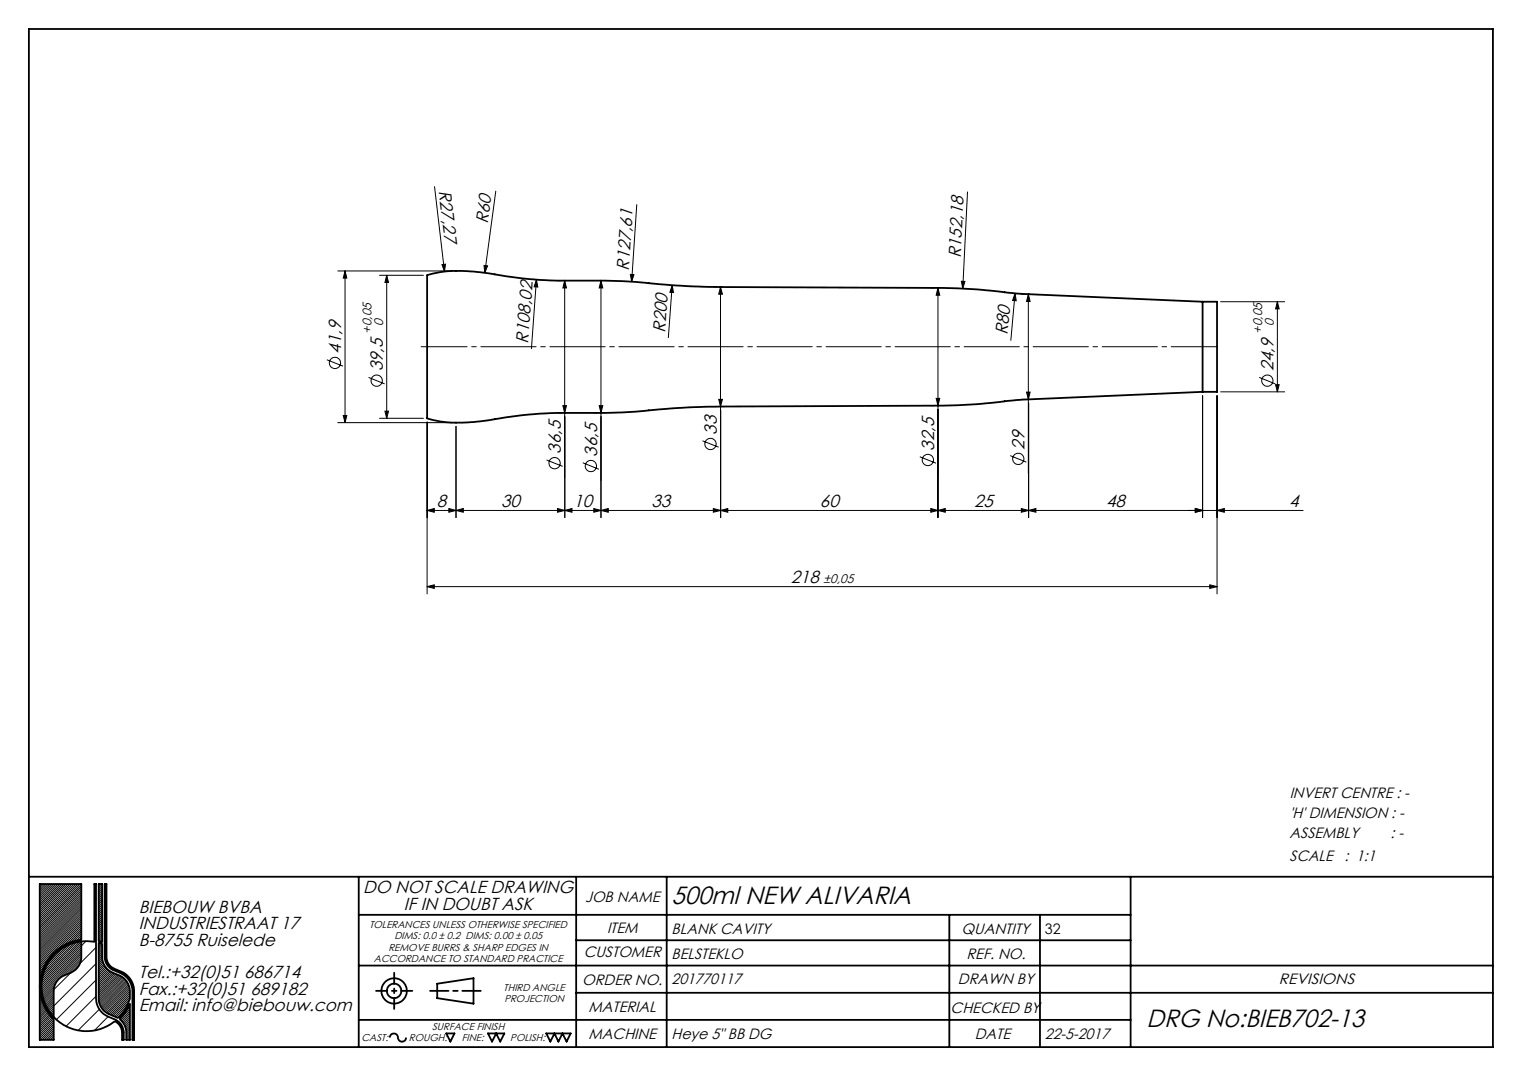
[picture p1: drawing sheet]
<svg xmlns="http://www.w3.org/2000/svg" width="420mm" height="297mm" viewBox="0 0 420 297" stroke-linecap="round" stroke-linejoin="round" font-family="sans-serif">
<g fill="none" stroke="#000" stroke-width=".5">
<path d="M8 8h404v281h-404zM331.9 83.3l-51.4-2.3a166.2 166.2 0 0 0-21.7-1.5l-59.9-.3a280.4 280.4 0 0 1-25.9-1.5l-17.1-.2a128.4 128.4 0 0 1-23.4-2.4 30.6 30.6 0 0 0-14.6 1v39.2a4.1 4.1 0 0 0 2.6 .8 51.3 51.3 0 0 0 19.2-.9l6.5-.8 5.4-.4h14.2a204.3 204.3 0 0 0 20.9-1.4l12.2-.4 59.9-.2a224.1 224.1 0 0 0 23.4-1.7l49.7-2.1M331.9 83.3v24.9M331.9 83.3h3.9v24.9h-3.9M8 242h404M11 244h11.4v15.4a12.9 12.9 0 0 0-10.7 8.6 12.9 12.9 0 0 0 3.1 13.4v5.6h-3.8zM22.4 259.9v4.2a4.7 4.7 0 0 1-2.9 4.4l-1.8 .7a4.7 4.7 0 0 0-2.9 4.4v7.1M26 244h.5v31.6a5.6 5.6 0 0 0 3.4 5l1.7 .8a4 4 0 0 1 2.5 3.7v1.9h-.4v-1.9l-.3-1.4-.6-1-1.1-.8a12.4 12.4 0 0 1-19.8-6.6 12.4 12.4 0 0 1 14.1-15.3zM27.2 244h1v16l-1-.3zM28.9 244h.5v20.7l.2 .8 .8 1.1 1.2 .8 1.7 .7a5.9 5.9 0 0 1 3.7 5.5v13.4h-.5v-13.4a5.5 5.5 0 0 0-3.3-5l-1.8-.8a4.1 4.1 0 0 1-2.5-3.7zM99 242v47M99 252.5h213"/>
<path d="M159 242v47M159 259.5h153M184 242v47M262 252.5v36.5M287 252.5v36.5M312 242v47M27.2 260.2l1 .4v3.5a4.8 4.8 0 0 0 2.9 4.4l1.8 .7a4.8 4.8 0 0 1 2.9 4.4 6.5 6.5 0 0 1-.7 4l-.8 1.4-1.7 2.1-2.4-1.1a4.8 4.8 0 0 1-3-4.4zM35.8 277.1v9.9h-.9l-.2-3.1-.6-1.4-1.1-1.2 1.6-2zM99 266.5h313M120.7 271.5l10-1.5v7l-10-1.5zM159 274h253M99 281.5h213"/>
<path d="M107.6 286.4a1.16 1.16 0 0 1 1.3-1.1 1.16 1.16 0 0 1 1 1.4 1.13 1.13 0 0 0 1.2 .8 1.13 1.13 0 0 0 1-1.1M123.2 285.3h2.2l-1.1 2.2zM134.7 285.3h4.5l-1.2 2.2-1.1-2.2-1.1 2.2zM150.7 285.3h6.8l-1.1 2.2-1.2-2.2-1.1 2.2-1.1-2.2-1.1 2.2z"/>
<circle cx="108.8" cy="273.5" r="3.5"/>
<circle cx="108.8" cy="273.5" r="2"/>
</g>
<path d="M118.7 273.5h14" fill="none" stroke="#000" stroke-width=".5" stroke-dasharray="6.3 1.3 1.3 1.3" stroke-dashoffset="1.3"/>
<path d="M103.8 273.5h10M108.8 278.5v-10" fill="none" stroke="#000" stroke-width=".5" stroke-dasharray="6.3 1.3 1.3 1.3" stroke-dashoffset="3.3"/>
<g fill="none" stroke="#000" stroke-width=".28">
<path d="M119.9 51.5l2.8 23.5M136.8 52.8l-3 22.5M175.7 56.5l-1.4 21.2M267 53l-1.3 26.7M93.2 74.8h31.6M95.2 74.8l.5 2h-1zM95.2 74.8v41.9M104.7 76h12.1M106.7 76l.5 2h-1zM106.7 76v39.5M122 73l.9-.1-.2 2.1zM133.6 73.3l.9 .1-.7 1.9z"/>
<path d="M148 77.2l.4 2h-1zM148 77.2l-1.4 19M153.8 77.5h1M155.8 77.5l.5 2h-1zM155.8 77.5l.1 65.4M165.8 77.5v65.4M165.8 77.5l.5 2h-1zM174 75.7l.9 .1-.6 1.9zM185.5 78.7l.3 2h-.9zM185.5 78.7l-1.1 14.5M196.8 79.2h1M198.8 79.2l.6 2h-1.1z"/>
<path d="M198.8 79.2v47.3M256.8 79.5h1M258.8 79.5l.5 2h-1zM258.8 79.5v63.4M265.3 77.6l1 .1-.6 2zM90.2 99.3l4.5 1.8M280.1 81l.3 2-1-.1zM280.1 81l-1.2 12.9M281.8 81.2h1.1M283.8 81.2v49.5M283.8 81.2l.5 2h-1zM336.8 83.3h17.7"/>
<path d="M352.5 83.3l.5 2h-1zM352.5 83.3v24.9M93.2 116.7h31.6M94.7 114.7h1l-.5 2zM101.7 104.2l4.5 1.8M104.7 115.5h12.1M106.2 113.5h1l-.5 2zM117.9 116.5v47.4M125.8 117.7v25.2M153.8 114h1M155.3 112h1l-.5 2zM163.8 114h1.1"/>
<path d="M165.3 112h1l-.5 2zM196.8 112.2h1M198.3 110.2h1.1l-.6 2zM198.9 113.2v29.7M256.8 112h1M258.3 110h1l-.5 2zM281.8 110.2h1.1M283.3 108.2h1l-.5 2zM283.8 111.2v31.7M331.9 109.2v33.7M335.8 109.2v54.7M336.8 108.2h17.7"/>
<path d="M347.5 104.2l4.4 1.8M352 106.2h1l-.5 2zM150.8 127l4.5 1.7M160.8 127.7l4.5 1.8M193.9 121.7l4.4 1.7M253.8 126.1l4.5 1.7M278.8 125.8l4.4 1.8M117.9 140.9l1.9-.5v1zM117.9 140.9h241.7M123.9 140.4l1.9 .5-1.9 .5zM125.8 140.9l2-.5v1zM153.8 140.4l2.1 .5-2.1 .5z"/>
<path d="M155.9 140.9l1.9-.5v1zM163.9 140.4l1.9 .5-1.9 .5zM165.8 140.9l2.1-.5v1zM196.9 140.4l2 .5-2 .5zM198.9 140.9l1.9-.5v1zM256.9 140.4l1.9 .5-1.9 .5zM258.8 140.9l2-.5v1zM281.8 140.4l2 .5-2 .5zM283.8 140.9l2.1-.5v1zM329.8 140.4l2.1 .5-2.1 .5zM335.8 140.9l2.1-.5v1zM117.9 161.9l1.9-.5v1z"/>
<path d="M117.9 161.9h217.9M333.8 161.4l2 .5-2 .5zM11.5 244l-.5 .5M12 244l-1 1M12.6 244l-1.6 1.6M13.1 244l-2.1 2.2M13.7 244l-2.7 2.7M14.3 244l-3.3 3.3M14.8 244l-3.8 3.9M15.4 244l-4.4 4.4M15.9 244l-4.9 5M16.5 244l-5.5 5.6"/>
<path d="M17.1 244l-6.1 6.1M17.6 244l-6.6 6.6M18.2 244l-7.2 7.2M18.7 244l-7.7 7.8M19.3 244l-8.3 8.3M19.9 244l-8.9 8.9M20.4 244l-9.4 9.5M21 244l-10 10M21.6 244l-10.6 10.6M21.9 260l-10.3 10.2M22.1 244l-11.1 11.2M22.4 244.3l-11.4 11.4"/>
<path d="M22.4 244.8l-11.4 11.5M22.4 245.4l-11.4 11.4M22.4 245.9l-11.4 11.5M22.4 246.5l-11.4 11.4M22.4 247l-11.4 11.5M22.4 247.6l-11.4 11.5M22.4 248.2l-11.4 11.4M22.4 248.7l-11.4 11.5M22.4 249.3l-11.4 11.5M22.4 249.9l-11.4 11.4M22.4 250.4l-11.4 11.5M22.4 251l-11.4 11.4"/>
<path d="M22.4 251.5l-11.4 11.5M22.4 252.1l-11.4 11.5M22.4 252.7l-11.4 11.4M22.4 253.2l-11.4 11.5M22.4 253.8l-11.4 11.5M22.4 254.3l-11.4 11.5M22.4 254.9l-11.4 11.5M22.4 255.5l-6.8 6.8M22.4 256l-4.9 5M22.4 256.6l-3.8 3.9M22.4 257.1l-2.9 3M22.4 257.7l-2 2.1"/>
<path d="M22.4 258.3l-1.3 1.3M22.4 258.8l-.6 .7M22.4 260l-10.9 10.9M23.7 259.8l-12.2 12.3M26 244h.1M26.5 257l-.5 .5M26.5 248l-.5 .5M26.5 252.5l-.5 .5M27.7 244l-.5 .5M28.2 244.1l-1 1M28.2 244.7l-1 .9M28.2 245.2l-1 1"/>
<path d="M28.2 245.8l-1 1M28.2 247.5l-1 1M28.2 249.2l-1 .9M28.2 249.7l-1 1M28.2 250.3l-1 .9M28.2 250.9l-1 .9M28.2 252l-1 .9M28.2 252.6l-1 .9M28.2 254.8l-1 .9M28.2 255.3l-1 1M28.2 255.9l-1 1M28.2 256.5l-1 .9"/>
<path d="M28.2 257l-1 1M28.2 258.2l-1 .9M28.2 258.7l-1 1M28.2 259.9l-.2 .1M28.2 246.4l-1 .9M28.2 246.9l-1 1M28.2 248l-1 1M28.2 248.6l-1 1M28.2 251.4l-1 1M28.2 253.1l-1 1M28.2 253.7l-1 .9M28.2 254.2l-1 1"/>
<path d="M28.2 257.6l-1 .9M28.2 259.3l-.6 .6M29.4 249.7l-.5 .5M29.4 254.1l-.5 .5M29.4 245.2l-.5 .4M29.4 258.7l-.5 .4M11 272h.1M11 272.6h.1M11 271.4h.1M11 273.1h.1M11 273.6v.1M11.1 270.8l-.1 .1"/>
<path d="M11.1 274.1l-.1 .1M11.1 270.1l-.1 .2M11.2 274.6l-.2 .2M11.3 269.4l-.3 .3M11.3 275l-.3 .3M11.4 275.5l-.4 .4M11.5 268.7l-.5 .5M11.5 275.9l-.5 .6M11.7 276.4l-.7 .6M11.7 267.9l-.7 .7M11.8 276.8l-.8 .8M12 277.2l-1 1"/>
<path d="M12.1 266.9l-1.1 1.2M12.1 277.6l-1.1 1.1M12.3 278l-1.3 1.3M12.5 278.3l-1.5 1.6M12.7 265.8l-1.7 1.7M12.7 278.7l-1.7 1.7M12.9 279l-1.9 1.9M13.2 279.4l-2.2 2.1M13.4 279.7l-2.4 2.4M14 263.9l-3 3M14.8 273.8l-2.6 2.6M14.8 274.4l-2.5 2.4"/>
<path d="M14.8 274.9l-2.3 2.3M14.8 275.4l-2.1 2.2M14.8 276l-1.9 2M14.8 276.6l-1.7 1.7M14.8 277.1l-1.5 1.6M14.8 278.3l-1.1 1.1M14.8 278.8l-.8 .9M14.8 279.4l-.6 .6M14.8 280l-.3 .3M14.9 272.5l-3 3.1M15.2 271.7l-3.4 3.4M17.5 261.6l-4.3 4.2"/>
<path d="M18.7 260.9l-6.1 6.1M19.6 260.5l-7.4 7.5M20.5 260.3l-8.5 8.5M21.2 260.1l-9.5 9.4M22.3 265.1l-3.7 3.8M22.4 260.5l-10.9 11M22.4 261.7l-10.9 10.9M22.4 262.2l-10.9 11M22.4 262.8l-10.9 10.9M22.4 263.3l-10.8 10.9M22.4 263.9l-10.7 10.7M22.4 264.5l-4.8 4.8"/>
<path d="M26.5 261.5l-14.5 14.5M26.5 266l-13 13M26.5 270.5l-10.9 10.9M26.5 275l-8.3 8.3M27.4 278.6l-5.8 5.8M27.7 260.4l-.5 .4M28.1 260.5l-.9 .9M28.2 261.5l-1 1M28.2 262.6l-1 1M28.2 260.9l-1 1M28.2 262.1l-1 .9M28.2 263.2l-1 1"/>
<path d="M28.2 263.8l-1 .9M28.2 264.3l-1 1M28.3 264.8l-1.1 1M28.3 265.3l-1.1 1.1M28.5 265.7l-1.3 1.3M28.6 266.1l-1.4 1.4M28.8 266.5l-1.6 1.6M29 266.8l-1.8 1.8M29.3 267.2l-2.1 2M29.4 263.1l-.5 .5M29.6 267.4l-2.4 2.4M29.8 267.7l-2.6 2.6"/>
<path d="M30.2 268l-3 2.9M30.4 266.6l-.3 .3M30.5 268.2l-3.3 3.3M30.9 268.4l-3.7 3.6M31.3 268.6l-4.1 4M31.6 268.7l-4.4 4.5M32 268.9l-4.8 4.8M32.5 269.1l-5.3 5.1M32.8 269.2l-5.6 5.6M33.2 269.4l-6 6M33.4 268.1l-.4 .4M33.6 269.6l-6.4 6.3"/>
<path d="M33.9 269.8l-6.6 6.6M34.2 270.1l-6.8 6.8M34.3 279l-1.9 1.9M34.5 270.3l-6.9 7M34.8 270.6l-7.1 7.1M35 271l-7.1 7.1M35 277.7l-3 3M35.2 271.3l-7 7.1M35.4 271.7l-7 7M35.5 276.7l-3.9 3.9M35.6 272.1l-6.9 6.9M35.7 272.5l-6.7 6.8"/>
<path d="M35.8 273l-6.5 6.5M35.8 275.8l-4.6 4.6M35.8 273.5l-6.2 6.2M35.8 274.1l-5.8 5.8M35.8 274.6l-5.4 5.5M35.8 275.2l-5 5M35.8 277.5l-.3 .2M35.8 278l-.9 1M35.8 278.6l-2.7 2.7M35.8 279.1l-2.5 2.5M35.8 279.7l-2.2 2.2M35.9 270.1l-.4 .4"/>
<path d="M37 273.5l-.5 .4M37 278l-.5 .4M13.6 280l-2.6 2.6M13.9 280.3l-2.9 2.9M14.1 280.6l-3.1 3.2M14.4 280.9l-3.4 3.4M14.6 281.2l-3.6 3.7M14.8 280.5l-.1 .1M14.8 281.6l-3.8 3.9M14.8 282.2l-3.8 3.8M14.8 282.7l-3.8 3.9M14.8 283.3l-3.7 3.7"/>
<path d="M14.8 283.9l-3.1 3.1M14.8 284.4l-2.6 2.6M14.8 285l-2 2M14.8 285.6l-1.5 1.4M14.8 286.1l-.9 .9M14.8 286.7l-.3 .3M29.8 280.6l-3.8 3.8M32.8 282.1l-.3 .4M34.1 285.3l-.4 .5M35.8 280.2l-1.9 2M35.8 280.8l-1.7 1.7M35.8 281.4l-1.5 1.5"/>
<path d="M35.8 281.9l-1.3 1.4M35.8 282.5l-1.2 1.2M35.8 283.1l-1 1M35.8 283.6l-.9 1M35.8 284.2l-.9 .9M35.8 284.8l-.9 .9M35.8 285.3l-.9 1M35.8 285.9l-.9 .9M35.8 286.4l-.6 .6M35.8 287h.1M37 282.4l-.5 .5M37 286.9l-.1 .1"/>
<circle cx="92.4" cy="100.2" r="1.56"/>
<circle cx="103.9" cy="105.1" r="1.56"/>
<circle cx="349.7" cy="105.1" r="1.56"/>
<circle cx="153" cy="127.9" r="1.56"/>
<circle cx="163" cy="128.6" r="1.55"/>
<circle cx="196.1" cy="122.6" r="1.55"/>
<circle cx="256" cy="127" r="1.55"/>
<circle cx="281" cy="126.7" r="1.56"/>
</g>
<path d="M335.9 95.7h-219.7" fill="none" stroke="#000" stroke-width=".28" stroke-dasharray="15.2 1.3 1.3 1.3" stroke-dashoffset="2.6"/>
<g fill="#000">
<path d="M122 73l.9-.1-.2 2.1zM133.6 73.3l.9 .1-.7 1.9zM148 77.2l.4 2h-1zM174 75.7l.9 .1-.6 1.9zM185.5 78.7l.3 2h-.9zM265.3 77.6l1 .1-.6 2zM280.1 81l.3 2-1-.1z"/>
<path d="M95.2 74.8l.5 2h-1zM94.7 114.7h1l-.5 2z"/>
<path d="M106.7 76l.5 2h-1zM106.2 113.5h1l-.5 2zM352.5 83.3l.5 2h-1zM352 106.2h1l-.5 2zM155.8 77.5l.5 2h-1zM155.3 112h1l-.5 2zM258.8 79.5l.5 2h-1zM258.3 110h1l-.5 2z"/>
<path d="M165.3 112h1l-.5 2zM165.8 77.5l.5 2h-1z"/>
<path d="M198.3 110.2h1.1l-.6 2zM198.8 79.2l.6 2h-1.1z"/>
<path d="M283.3 108.2h1l-.5 2zM283.8 81.2l.5 2h-1z"/>
<path d="M117.9 140.9l1.9-.5v1zM123.9 140.4l1.9 .5-1.9 .5zM329.8 140.4l2.1 .5-2.1 .5zM335.8 140.9l2.1-.5v1zM117.9 161.9l1.9-.5v1zM333.8 161.4l2 .5-2 .5zM155.9 140.9l1.9-.5v1zM163.9 140.4l1.9 .5-1.9 .5z"/>
<path d="M198.9 140.9l1.9-.5v1zM256.9 140.4l1.9 .5-1.9 .5zM283.8 140.9l2.1-.5v1zM329.8 140.4l2.1 .5-2.1 .5zM125.8 140.9l2-.5v1zM153.8 140.4l2.1 .5-2.1 .5zM165.8 140.9l2.1-.5v1zM196.9 140.4l2 .5-2 .5zM258.8 140.9l2-.5v1zM281.8 140.4l2 .5-2 .5z"/>
</g>
<g font-size="6.9">
<text x="185.3" y="249.7">500ml NEW ALIVARIA</text>
<text x="316.4" y="283.5">DRG No:BIEB702-13</text>
</g>
<g font-size="4.8">
<text x="121.1" y="52.7" transform="rotate(83 121.1 52.7)">R27,27</text>
<text x="134.6" y="61.9" transform="rotate(-82 134.6 61.9)">R60</text>
<text x="265.1" y="71.3" transform="rotate(-87 265.1 71.3)">R152,18</text>
<text x="173.5" y="74.7" transform="rotate(-86 173.5 74.7)">R127,61</text>
<text x="145.8" y="94.8" transform="rotate(-86 145.8 94.8)">R108,02</text>
<text x="183.5" y="91.8" transform="rotate(-86 183.5 91.8)">R200</text>
<text x="278.1" y="92.5" transform="rotate(-85 278.1 92.5)">R80</text>
<text x="94.2" y="97.6" transform="rotate(-90 94.2 97.6)">41,9</text>
<text x="105.7" y="102.5" transform="rotate(-90 105.7 102.5)">39,5</text>
<text x="351.5" y="102.5" transform="rotate(-90 351.5 102.5)">24,9</text>
<text x="197.8" y="120" transform="rotate(-90 197.8 120)">33</text>
<text x="154.8" y="125.3" transform="rotate(-90 154.8 125.3)">36,5</text>
<text x="257.8" y="124.4" transform="rotate(-90 257.8 124.4)">32,5</text>
<text x="282.7" y="124.1" transform="rotate(-90 282.7 124.1)">29</text>
<text x="164.8" y="126.1" transform="rotate(-90 164.8 126.1)">36,5</text>
<text x="120.6" y="139.9">8</text>
<text x="138.3" y="139.9">30</text>
<text x="158.3" y="139.9">10</text>
<text x="179.8" y="139.9">33</text>
<text x="226.3" y="139.9">60</text>
<text x="268.8" y="139.9">25</text>
<text x="305.3" y="139.9">48</text>
<text x="355.7" y="139.9">4</text>
<text x="218.2" y="160.9">218</text>
<text x="38.3" y="251.9">BIEBOUW BVBA</text>
<text x="100.2" y="246.6">DO NOT SCALE DRAWING</text>
<text x="111.5" y="251.1">IF IN DOUBT ASK</text>
<text x="38.3" y="256.5">INDUSTRIESTRAAT 17</text>
<text x="38.3" y="261">B-8755 Ruiselede</text>
<text x="38.3" y="270">Tel.:+32(0)51 686714</text>
<text x="38.3" y="274.6">Fax.:+32(0)51 689182</text>
<text x="38.3" y="279.1">Email: info@biebouw.com</text>
</g>
<g font-size="4.1">
<text x="355.9" y="220.3">INVERT CENTRE : -</text>
<text x="355.9" y="225.7">'H' DIMENSION : -</text>
<text x="355.9" y="231.4">ASSEMBLY</text>
<text x="383.7" y="231.4">: -</text>
<text x="355.9" y="237.5">SCALE</text>
<text x="371" y="237.5">: 1:1</text>
<text x="161.4" y="249">JOB NAME</text>
<text x="167.5" y="257.4">ITEM</text>
<text x="185.3" y="257.7">BLANK CAVITY</text>
<text x="265.4" y="257.8">QUANTITY</text>
<text x="161.1" y="264.3">CUSTOMER</text>
<text x="185.3" y="264.6">BELSTEKLO</text>
<text x="266.7" y="264.6">REF. NO.</text>
<text x="160.7" y="271.8">ORDER NO.</text>
<text x="185.3" y="271.7">201770117</text>
<text x="264.4" y="271.7">DRAWN BY</text>
<text x="352.9" y="271.7">REVISIONS</text>
<text x="162.4" y="279.4">MATERIAL</text>
<text x="262.3" y="279.6">CHECKED BY</text>
<text x="162.4" y="286.9">MACHINE</text>
<text x="185.3" y="286.8">Heye 5&quot; BB DG</text>
<text x="269" y="286.9">DATE</text>
<text x="288.3" y="286.9">22-5-2017</text>
</g>
<text font-size="4" x="288.4" y="257.8">32</text>
<g font-size="3.5">
<text x="102.5" y="92.1" transform="rotate(-90 102.5 92.1)">+0,05</text>
<text x="105.7" y="90.1" transform="rotate(-90 105.7 90.1)">0</text>
<text x="348.3" y="92.1" transform="rotate(-90 348.3 92.1)">+0,05</text>
<text x="351.5" y="90.1" transform="rotate(-90 351.5 90.1)">0</text>
<text x="227.2" y="160.9">±0,05</text>
</g>
<g font-size="2.8">
<text x="102" y="256.1">TOLERANCES UNLESS OTHERWISE SPECIFIED</text>
<text x="107.2" y="262.5">REMOVE BURRS &amp; SHARP EDGES IN</text>
<text x="108.8" y="259.1">DIMS: 0.0 ± 0.2 DIMS: 0.00 ± 0.05</text>
<text x="103.2" y="265.5">ACCORDANCE TO STANDARD PRACTICE</text>
<text x="139" y="273.5">THIRD ANGLE</text>
<text x="139.2" y="276.5">PROJECTION</text>
<text x="99.7" y="287.3">CAST:</text>
<text x="112.8" y="287.3">ROUGH:</text>
<text x="119.3" y="284.4">SURFACE FINISH</text>
<text x="127.5" y="287.3">FINE:</text>
<text x="140.8" y="287.3">POLISH:</text>
</g>
</svg>
